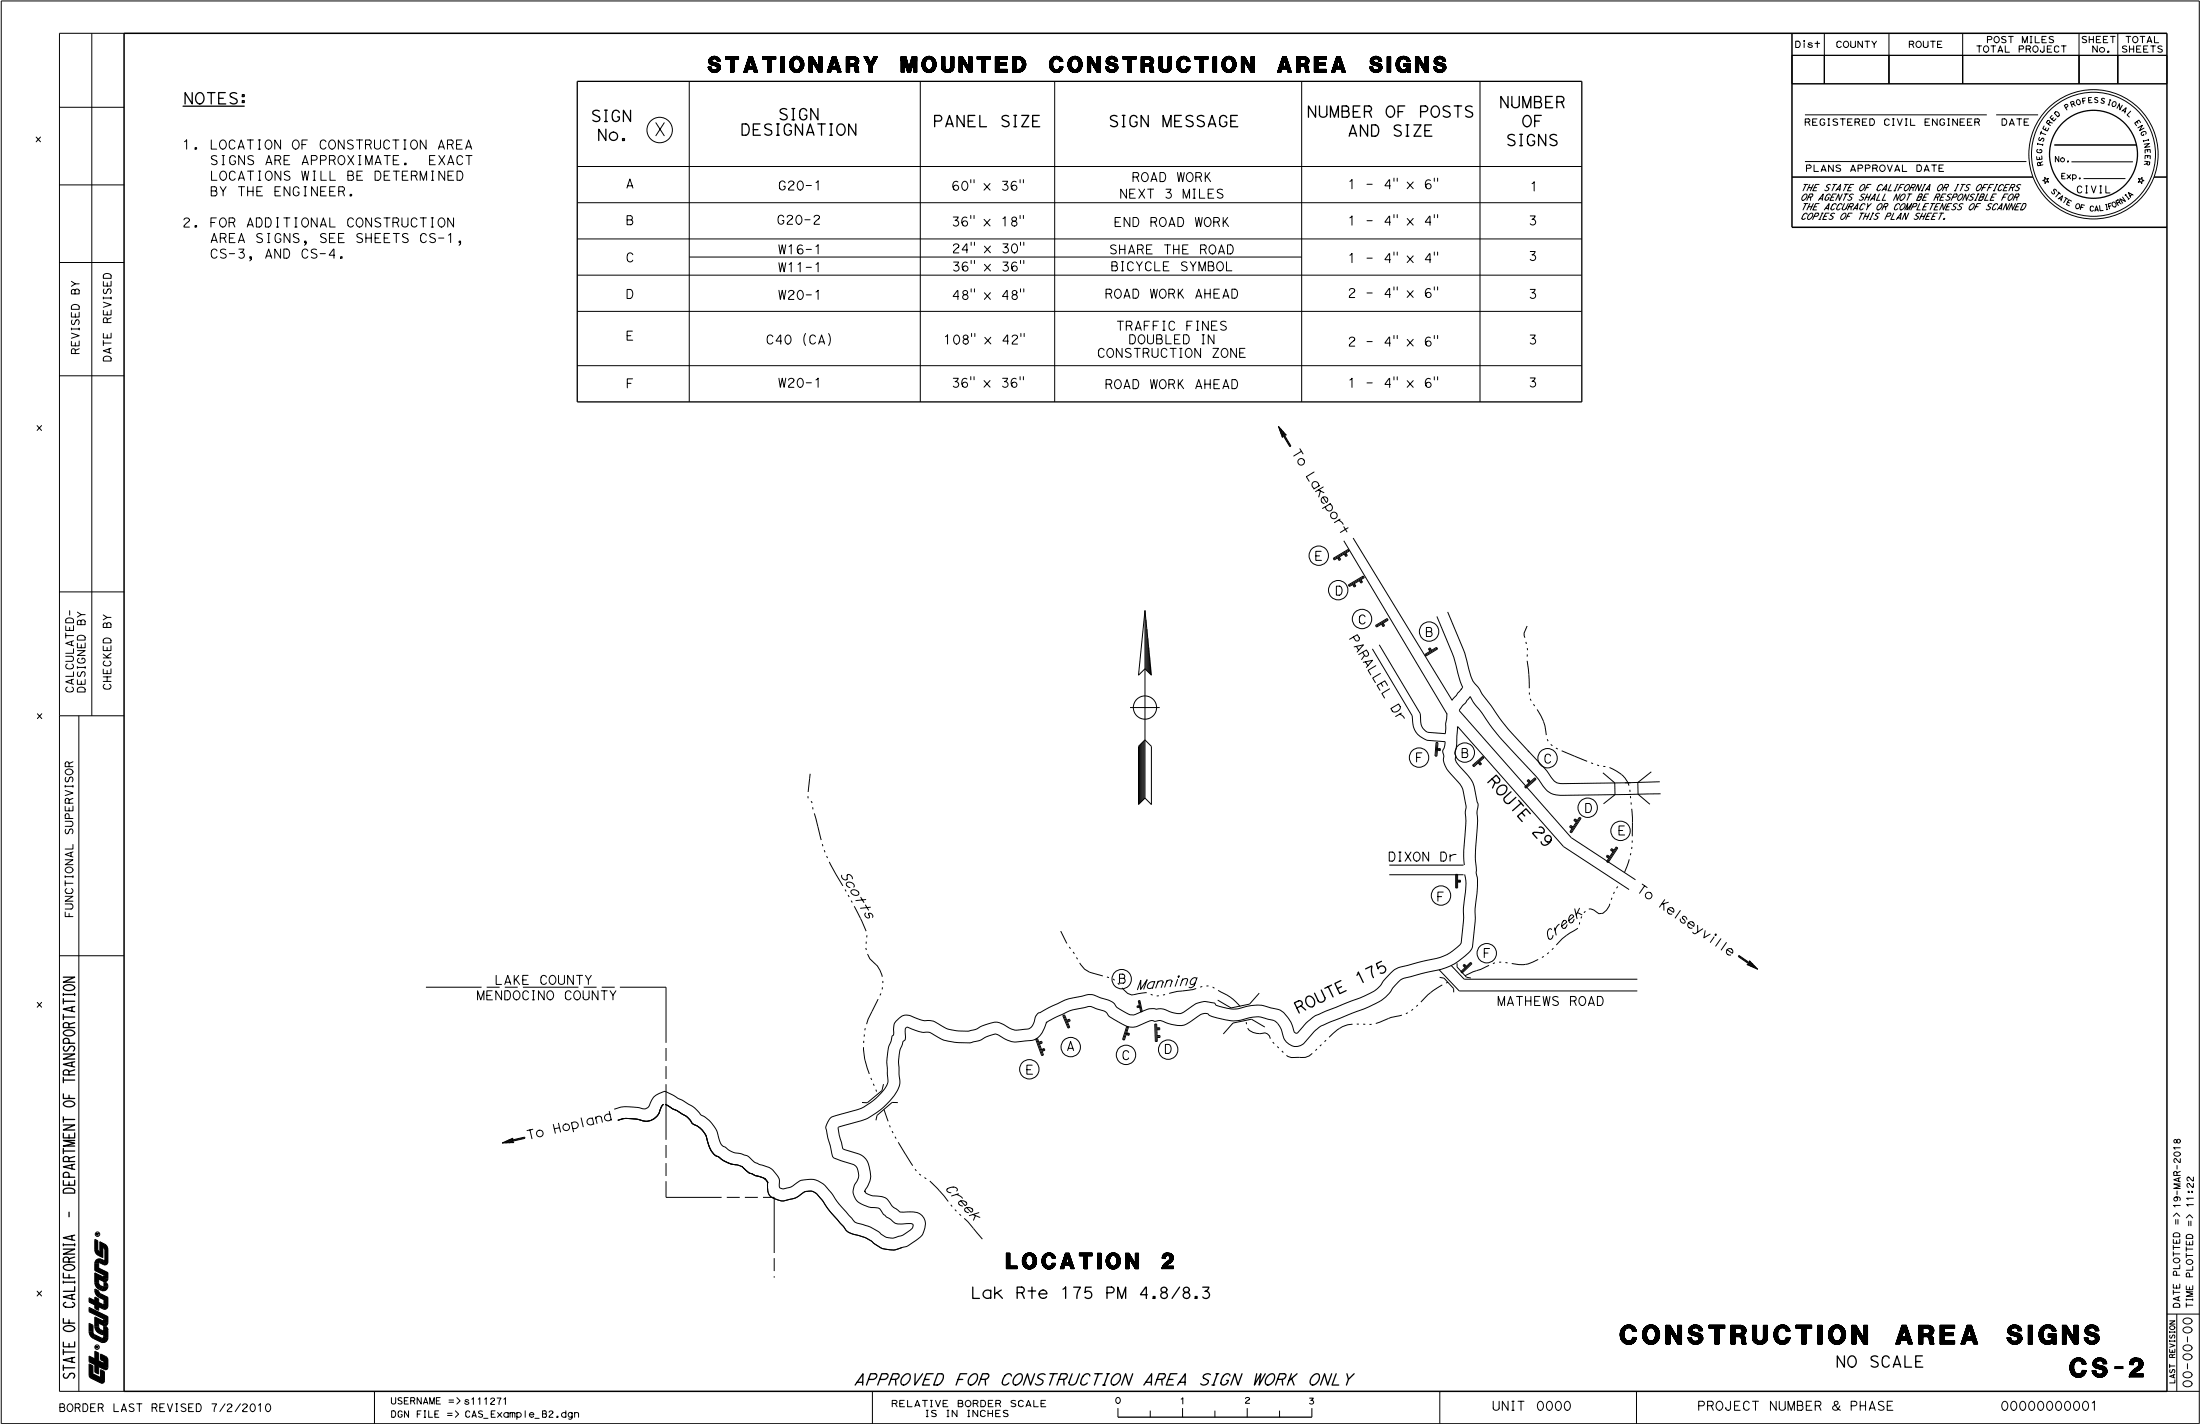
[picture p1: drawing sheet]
<svg xmlns="http://www.w3.org/2000/svg" width="432mm" height="279mm" viewBox="0 0 432 279" stroke-linecap="round" stroke-linejoin="round" font-family="sans-serif">
<g fill="none" stroke="#000" stroke-width=".2">
<path d="M.2 .2h431.5v279.1h-431.5zM18 6.5v133.9M24.4 6.5h-12.7v266.5h12.7M135.3 16v62.9M180.6 16v62.9M207 16v62.9M255.5 16v62.9M290.5 16v62.9M351.7 10.9h73.6v5.5h-73.6zM354.1 8.4v.9M358.1 6.5v9.9M370.8 6.5v9.9"/>
<path d="M385.2 6.5v9.9M408.1 6.5v9.9M415.7 6.5v9.9M11.7 21.1h12.7M11.7 36.3h12.7M113.3 32.7h197.2M113.3 39.8h197.2M190.5 35.2v.7M191.2 35.2v.7M200.2 35.2v.7M200.9 35.2v.7M273.6 35v.6"/>
<path d="M274.2 35v.6M281.5 35v.6M282.2 35v.6M354.3 31.7h43.4M354.3 22.5h35.7M391.8 22.5h8.2M401.3 34.8l.3 .4 .5-.2-.3 .4 .3 .4-.5-.2-.2 .4v-.5l-.5-.1 .5-.1zM403.2 28.4h16M406.6 31.8h12M408.9 35h8.3M419.7 35l.4 .2 .3-.4v.5l.4 .1-.4 .2v.4l-.3-.4-.4 .2 .3-.4zM11.7 51.5h12.7"/>
<path d="M113.3 46.9h197.2M113.3 54h197.2M135.3 50.4h120.2M190.5 42.3v.6M190.6 47.5v.6M190.6 51.1v.6M190.6 56.7v.6M191.2 42.3v.6M191.3 47.5v.6M191.3 51.1v.6M191.3 56.7v.6M200.2 42.3v.6"/>
<path d="M200.3 47.5v.6M200.3 51.1v.6M200.3 56.7v.6M200.9 42.3v.6M200.9 47.5v.6M200.9 51.1v.6M200.9 56.7v.6M273.6 42.1v.6M273.6 49.5v.6M273.6 56.3v.6M274.2 42.1v.6M274.2 49.5v.6"/>
<path d="M274.2 56.3v.6M281.5 42.1v.6M281.5 49.5v.6M281.5 56.3v.6M282.2 42.1v.6M282.2 49.5v.6M282.2 56.3v.6M11.7 73.7h12.7M113.3 61.1h197.2M113.3 71.8h197.2M158.1 65.4a2.21 2.21 0 0 0 0 2.4M162.6 65.4a2.21 2.21 0 0 1 0 2.4"/>
<path d="M190.5 73.9v.6M190.7 65.4v.6M191.2 73.9v.6M191.3 65.4v.6M200.2 73.9v.6M200.4 65.4v.6M200.9 73.9v.6M201 65.4v.6M273.6 65.8v.6M273.6 73.9v.6M274.2 65.8v.6M274.2 73.9v.6"/>
<path d="M281.5 65.8v.6M281.5 73.9v.6M282.2 65.8v.6M282.2 73.9v.6M250.9 83.7l1.6 1.7-.4-.1M250.9 83.7l2.4 3.9M250.9 83.7l.8 2.1 .2-.3M251.1 84.3l.8 1.2M251.4 84.2l.7 1.1M251.4 84.9l.4 .7M251.6 85.5l.1 .3M251.8 84.7l.4 .7"/>
<path d="M251.9 85.5l1.3 2.1M252.1 85.3l1.3 2.2M252.3 85.2l.1 .2M11.7 116.1h12.7M224.7 119.8v36.8M224.7 119.8l1.3 12.7-1.3-1.3-1.2 1.3zM261.7 109.5l2.9-1.7 .2 .3-2.9 1.8zM262.9 109.3l.2 .5-.3 .2-.3-.5M263 109.5l-.4 .2M263 109.6l-.3 .2M263.8 106.1l20.2 34M264.2 108.5l.3 .5-.4 .2-.3-.5"/>
<path d="M264.3 108.7l-.4 .2M264.4 108.8l-.4 .2M264.6 114.8l3-1.8 .2 .3-3 1.8zM264.7 108l-2.9 1.7M265.6 105.6l19.4 31.8 1.8-2.2M265.8 114.5l.3 .5-.3 .2-.3-.5M265.9 114.7l-.3 .2M266 114.8l-.3 .2M267.1 113.7l.3 .5-.3 .2-.3-.5M267.2 113.9l-.3 .2M267.3 114.1l-.3 .1M267.7 113.2l-3 1.7"/>
<path d="M221.8 138.8h5.8M224.9 121.6v9.8M225.1 123.4v8.2M225.3 125.2v6.6M225.4 127v4.9M225.6 128.9v3.2M225.8 130.7v1.6M269.4 127.3l7.8 13.2a4.4 4.4 0 0 0 2.9 4.8l3.5 .2-.1 1a1.82 1.82 0 0 0-.1 2 4.3 4.3 0 0 0 1.6 3.6l.6 .6a5.1 5.1 0 0 1 1.9 4v.3a4.2 4.2 0 0 1 .1 2.5 45.7 45.7 0 0 1-.3 7.6l.1 2.6M270 122.7l2.3-1.3 .2 .3-2.3 1.3zM270.7 126.5l8.1 13.5v1a2.65 2.65 0 0 0 1.4 2.7l3.5 .3v-2l.3-2M271.1 122.5l.1 .1M271.5 122.3l.1 .1"/>
<path d="M271.6 122.4l.2 .4-.4 .2-.2-.4M271.6 122.4l-.4 .2M271.7 122.6l-.4 .2M272.4 121.5l-2.3 1.4M279.7 128.4l2.3-1.4 .2 .3-2.3 1.4zM280.8 127.3l-.3 .2M280.9 127.4l-.2-.3-.3 .2 .3 .5M280.9 127.4l-.3 .2M280.9 127.4l.1 .2M282 120.9a66.1 66.1 0 0 1 4.6 12.9l.5 1M282.1 127.2l-2.3 1.4M284.1 120.1a65.1 65.1 0 0 1 4.6 12.6 7.8 7.8 0 0 0 1.7 2.5l.5 1 1.2 1.6a55.2 55.2 0 0 0 7.9 9.5"/>
<path d="M286.4 139.5l22 24.9 12.6 8.2M287.1 134.8l-.4 .5M288.6 136.7l-.9 1.1-.7 .7-.6 1M288.6 136.7a11.2 11.2 0 0 0 2.3 3.2 59.5 59.5 0 0 0 8.5 10.2 26.5 26.5 0 0 1 4 4.8 3.8 3.8 0 0 0 3.2 1.2l13.5-.2M299.5 125.9l.1 .5M299.7 122.8l-.6 1.4 .2 .9M299.7 129.7l.4 2.6 .1 2.7M299.8 127.2v.4M299.8 128.4l-.1 .4M300.2 135.9v.4M300.4 137.1l.1 .4M301 138.2l.2 .3"/>
<path d="M301.7 139.2l1.2 2.2 .3 1 .3 1.8M11.7 140.4h12.7M15.5 140.4v132.6M158.6 156.2v.4M159 151.8l-.4 3.6M159.2 157.2l.2 .4M159.5 158.4l.1 .4M159.8 159.6l.7 2.6M223.5 146.4l1.2-1.2 1.3 1.2v11.5l-1.3-1.3-1.2 1.3zM223.6 146.3v11.4M223.8 146.1v11.4M224 145.9v11.4"/>
<path d="M224.2 145.7v11.4M224.4 145.5v11.5M224.5 145.4v11.4M281.9 145.7h.3l-.2 2.7-.3-.1zM282 145.7l-.2 2.7M282.1 147.2h.2M282.1 146.9h.6v.4l-.4-.1M282.3 146.9v.3M282.5 146.9v.4M286 142.5l-.2 4.2a2.48 2.48 0 0 0-.1 1.9 2.18 2.18 0 0 0 1 2l1 1.1a6.5 6.5 0 0 1 2 4.5l.4 1.5a10.8 10.8 0 0 0-.1 3.7l-.1 1.7a33.8 33.8 0 0 0 .1 10l-.1 2.2-.4 3a44.9 44.9 0 0 1-.6 7.7 11.8 11.8 0 0 1-8.5 4.7l-3.8 1a3.6 3.6 0 0 0-2.9 1.8l-.4 .4a8.7 8.7 0 0 1-4.8 3.7l-5.9 2.4a9.9 9.9 0 0 0-5.1 2.9l-.7 .9a2.62 2.62 0 0 1-3.9 1 4.5 4.5 0 0 1-1.4-2.8 2.75 2.75 0 0 0-2.7-2 6.6 6.6 0 0 0-5.2 .2 12.4 12.4 0 0 1-6.8-1.3l-1 .1-1.3 .9a4.3 4.3 0 0 1-4.9 1 4.6 4.6 0 0 0-2.4-.6l-.6 .1a1.69 1.69 0 0 0-1.7 .2 4.5 4.5 0 0 1-4 .6l-1.5-.8a5.4 5.4 0 0 1-2.4-1.8l-2-.8a2.36 2.36 0 0 0-2.5 0l-.7 .1a18.7 18.7 0 0 0-5.2 2l-1.1 .6M286.1 142.6l20.8 23.5 12.8 8.4M289 150.2l2-1.8 .3 .3-2 1.7z"/>
<path d="M290.1 149.7l.1 .1M290.4 149.4l.1 .2M290.5 149.6l.3 .3-.3 .2-.3-.3M290.5 149.6l-.3 .2M290.7 149.7l-.3 .3M291.1 148.5l-2 1.8M299.2 154.4l2-1.8 .3 .3-2 1.8M300.1 147.5l3.4 3.7a5.6 5.6 0 0 0 2.3 2.5l1 .1 13.2-.2M301.4 152.8l-2 1.7M303.7 145l.2 .4M304.4 146.1l.3 .2M305.4 146.8l.4 .2"/>
<path d="M306.5 147.3l5 2.1M312.3 149.7l.4 .1M313.5 150.1l.4 .1M314.6 151.6l2.3 2M314.7 150.4h.4M315.9 150.6a6.1 6.1 0 0 1 3.8 3.5M316.9 153.6l.1 2.3-2.3 1.8M319.9 155v.4M320 156.2v.4M320.1 157.4l.1 .5M320.3 158.7l.1 1.7v3.7M324.1 151.4l-2.6 2.1v2.3l2.3 2"/>
<path d="M325.8 153.4l-6.8 .2M325.9 155.8l-6.5 .1M160.5 162.2l.7 2.6M161.4 165.6l.1 .4M161.8 166.8l.1 .4M162.2 168l.2 .4M162.8 169.1l2.6 4.7M272.7 169.7h14.5M272.7 171.6h14.5M285.7 171.6h.4v2.6h-.4zM285.9 171.6v2.6M286.1 172.7h.6v.4h-.6"/>
<path d="M286.3 172.7v.4M286.5 172.7v.4M287.5 171.6a14.3 14.3 0 0 1-.2 6l-.1 3.1-.3 3.4a2.68 2.68 0 0 1-1.6 2.4 11.1 11.1 0 0 1-5.7 2l-3.3 .9a5.6 5.6 0 0 0-4.3 2.6l-.5 .5a6.6 6.6 0 0 1-3.9 3l-7.4 2.9a11.3 11.3 0 0 0-5.5 4.2 .62 .62 0 0 1-.7-.1 .62 .62 0 0 1-.2-.6 5.9 5.9 0 0 0-2.9-3.8l-1.5-.4a8.3 8.3 0 0 0-6.2 .2 8.6 8.6 0 0 1-4.6-.8 1.55 1.55 0 0 0-1.4-.5 4.8 4.8 0 0 0-4 1.4 2.67 2.67 0 0 1-3.3 .6 4.5 4.5 0 0 0-3.1-.6 6.8 6.8 0 0 0-4 1 3.1 3.1 0 0 1-2.6-.7l-1.1-.8a3.5 3.5 0 0 0-2.8-1.6 5.5 5.5 0 0 0-3-.7l-.6 .2a21.9 21.9 0 0 0-8.3 3.1 1.82 1.82 0 0 0-1.4 1.9 1.79 1.79 0 0 1-2.1 1.6 3.9 3.9 0 0 1-3.8-.9 3.3 3.3 0 0 0-3.4-.1l-.7 .2a8.3 8.3 0 0 1-7.8 .3l-.5-.3a4.1 4.1 0 0 0-3.4-.9l-1.6-.6a2.61 2.61 0 0 0-3.9 .8 4 4 0 0 0-.4 2.5l-.3 .3-.2 .9a12.7 12.7 0 0 0-.7 6.3 3.9 3.9 0 0 1-.3 2.7 12.3 12.3 0 0 1-8.4 5.3l-.7 .2a2.63 2.63 0 0 0-2.2 1.2 2.04 2.04 0 0 0-.3 2.2l1 4.3a1.39 1.39 0 0 0 1.3 1.2l1.6 .5a2.55 2.55 0 0 1 2.1 1.3 2.79 2.79 0 0 1-.6 3.1 2.98 2.98 0 0 0 2.3 4.1l1.3 .3a1.6 1.6 0 0 1 2 1.2l.7 .7 1 .6a2.91 2.91 0 0 0 3 .7h.3a.58 .58 0 0 1 .6 0 .58 .58 0 0 1 .3 .6l-.2 .3a5.6 5.6 0 0 1-5 1.8l-.7-.4a11 11 0 0 0-5.4-2.5l-1.8-2.1a20.6 20.6 0 0 1-3.1-3.9 5 5 0 0 0-4.1-2.5h-.5a3.5 3.5 0 0 0-2.7 1.2l-1 .4a1.67 1.67 0 0 1-1.7 0l-.1-.3a3.5 3.5 0 0 0-1.5-3.4l-.9-.4a6 6 0 0 1-3.1-1.5 4.9 4.9 0 0 0-2.6-1.1 4.3 4.3 0 0 1-2.5-1.3 2.83 2.83 0 0 1-1.4-2.4 6.5 6.5 0 0 0-3.4-3.9l-.2-.3a14.3 14.3 0 0 0-4.4-3l-2-1.1a2.12 2.12 0 0 0-1.9 .5 4.3 4.3 0 0 0-1.6 2.3l-.5 .4-.5 .1a10.7 10.7 0 0 0-5.3-.1l-.5 .1M308.4 162l-.2 .4M308.6 162.2l-.2 .3M308.8 162.3l-.5-.4-.2 .4 .4 .3M309.3 160.8l-.2 .3M309.4 160.9l-.2 .3M309.6 161l-.5-.3-.2 .3 .5 .3M310 160.3l.3 .3-1.9 2.8-.3-.2zM310.2 160.5l-1.9 2.8M315.6 167.9l-.2 .3"/>
<path d="M315.8 168l-.2 .3M316 168.1l-.5-.3-.2 .3 .5 .3M316 177.3a2.52 2.52 0 0 1-1.7 1.9l-.5 .1a2.61 2.61 0 0 0-2-.9M316.4 176.1l-.2 .4M316.5 166.6l-.2 .3M316.6 166.7l-.2 .3M316.8 166.8l-.5-.3-.2 .3 .5 .3M316.9 175l-.2 .4M317.2 166.2l.3 .2-1.9 2.8-.3-.2zM317.4 166.3l-1.9 2.8M317.5 173.9l-.2 .4M319.8 168.6l-.9 2.6"/>
<path d="M320.1 167.4l-.1 .4M320.3 166.2l-.1 .4M320.4 164.9v.4M11.7 187.5h12.6M83.6 193.7h10.9M95.5 193.7h2.6M102.6 193.7h10.9M114.6 193.7h2.5M118.1 193.7h2.5M121.7 193.7h9v10.9M168.9 180.2l1.1 2.5M169.9 186l.1 .4"/>
<path d="M170 184.8v.4M170.1 183.5v.4M170.3 187.2l.4 .9 .8 .7a4.3 4.3 0 0 1 1.7 2.8M172.3 196l-1.9 4-.3 .9M172.9 194.9l-.2 .4M173.2 193.7l-.1 .4M173.3 192.5v.4M208.2 182.7l1.2 2.4M208.6 199.3l.3-.2 1.1 2.5-.4 .1zM208.8 199.2l1 2.5M209.9 185.8l.2 .3M210.6 186.8l.3 .3"/>
<path d="M211.3 187.9l.2 .3M211.9 188.9a4 4 0 0 0 3.2 2.2l1.4 .4M217.3 191.7l.4 .1M218.5 192.1l.3 .2M220.2 193.8l.1 .1a2.34 2.34 0 0 0 2.4 1.2l2.4-.3M223.3 197.4l.1 .3M223.4 196.4l.3-.1 .5 2.2h-.3zM223.5 197.3l-.4 .1 .1 .3 .3-.1M223.5 197.3v.3M223.6 196.3l.4 2.2M223.6 197.3h-.1M223.7 197.6h-.2"/>
<path d="M225.9 195.1l.3 .1M227.4 195.4h-.4M228.7 195.1l-.4 .1M232.1 194.4l-1 .1-1.6 .4M236.8 193.5h.4M238 193.7l.4 .2M239.1 194.3a10.8 10.8 0 0 1 4.3 3.2M247.2 194.9l-1.9 2.1-3.7 .8-2.6-1.6M275.2 199.2l-.4 .1a18 18 0 0 0-4.8 1.5M276.3 198.7l-.4 .2M277.3 198l-.3 .3M278.3 197.2l-.3 .3"/>
<path d="M282.5 190.3l3.9 4.1h35M282.6 191.8l.8 .1 1.9 2.1v.7M283.1 193.3l-2.8 1.9-1.4 1.4M284.2 192.7l-.4 .2M284.8 189.4l2.6 2.7h34M286 189v.8l1.8 1.9 .9 .2M286.7 190.6l1.9-1.8 .3 .3-1.9 1.8zM287.4 189.7l.1 .2M287.6 189.3l-.3 .3M287.7 189.5l-.3 .2M287.7 189.5l.1 .1M287.7 189.5l-.3-.3-.3 .2 .3 .3"/>
<path d="M288.8 189l-2 1.8M292.3 189.4l-4.8 2M293.4 188.9l-.4 .2M294.2 188.8h.4M295.5 188.9h.4M301.9 188.3l-.2 .1a6.1 6.1 0 0 1-5 .7M303 187.7l-.4 .2M304 186.9l-.3 .3M304.9 186l-.3 .3M341.2 187.6l3.8 2.6M342.9 189.2l.2 .2M343.1 189.2l.7 .4"/>
<path d="M343.2 189.1l-.3 .1 2.1 1M343.4 188.6l.2 .1M343.4 188.8l.7 .4M343.4 188.9v-.4l1.6 1.7M344.5 189.7l-3.2-2.2-.1 .2 3.2 2.2M130.3 216.7a2.37 2.37 0 0 0-1 1.7 3 3 0 0 1-4.1 1.2l-1.2-.1a4.7 4.7 0 0 0-2.7 .3 8.9 8.9 0 0 1 5.4 .2 3.1 3.1 0 0 0 3-2.6l.5-.7M130.6 216.7l1.4 .9a9.8 9.8 0 0 1 3.6 2.4l.3 .4a4.8 4.8 0 0 1 3.1 4 3.7 3.7 0 0 0 2.3 2.8 6.7 6.7 0 0 0 3.7 1.5l.6 .2a7.2 7.2 0 0 0 4 2.1l.6 .3-.1-.1 .6 .8v-.1a5.2 5.2 0 0 0 .3 2.5 3.7 3.7 0 0 0 4.3 .9 6.7 6.7 0 0 0 2.8-1.5 2.56 2.56 0 0 1 3 1.4l.3 .3a20.8 20.8 0 0 0 3.1 4l.8 .8a3.7 3.7 0 0 0 2.4 1.9 8.4 8.4 0 0 1 4.4 2.1 5.3 5.3 0 0 0 5.2 .4l.9-.2 .9-.7a4.1 4.1 0 0 0 2.4-2.9 2.52 2.52 0 0 0-3-3.1h-1.9M130.7 205.6v2.6M130.7 209.2v2.5M130.7 212.7v10.9M169.5 205.5a13.4 13.4 0 0 0 1.1 5.2M169.5 204.2v.4"/>
<path d="M169.7 203l-.1 .4M169.8 201.7v.4M170.9 211.5l.2 .4M171.4 212.6l.2 .4M171.9 213.8l.2 .4M173.4 212.7l-.3 1.3-2.9 2.4-1-.1M173.5 217.7l.8 2.3M176.2 216.3h-1.1l-3 2.5-.2 1M203.3 203.9l.3-.1 1.2 3.2-.4 .1zM203.5 203.8l1.1 3.3M203.9 204.5l.5-.2 .2 .4-.6 .2M204.1 204.4l.1 .4"/>
<path d="M204.3 204.4l.1 .3M204.4 205.9l.6-.2 .1 .4-.6 .2M204.6 205.9l.1 .3M204.8 205.8l.1 .3M205.3 200.8a4.2 4.2 0 0 1-2.8 3.3l-1.3 .1a5.4 5.4 0 0 1-5.1-1.1 1.41 1.41 0 0 0-1.7 0l-.5 .2a6.6 6.6 0 0 1-2.9 1.1l-.2 .1a12.4 12.4 0 0 1-6.3-.8l-1-.5a2.75 2.75 0 0 0-2.5-.7l-2.6-.9a.44 .44 0 0 0-.7 .3v1.3a1.53 1.53 0 0 1-.5 1.4 11.3 11.3 0 0 0-.7 5.8 5.5 5.5 0 0 1-.3 3.5 14.4 14.4 0 0 1-10.1 6.8l-1.5 .4M209.6 200.1l-.2 .1M209.6 200.1l.3-.1 .2 .3-.4 .2M209.6 200.1l.1 .4M209.7 200.5h-.2M209.7 200l.2 .4M221 203h.2M221.1 201.4l.4 .1-.8 2.6-.4-.1z"/>
<path d="M221.1 202.6l.2 .1M221.3 201.5l-.8 2.5M221.3 202.7l.4 .1-.1 .4-.4-.2M221.3 202.7l-.1 .3M221.5 202.7l-.1 .4M226.6 200.9h.4l.1 3.4-.3 .1zM226.8 200.9l.2 3.4M227 201.7h.6v.3l-.5 .1M227.1 203.2h.6v.4h-.6M227.2 201.7l.1 .3M227.3 203.2v.4M227.4 201.7v.3"/>
<path d="M227.5 203.2v.4M244.6 200.6l.1 .4M244.9 201.7a3.2 3.2 0 0 0 3.4 1l.8 .5 .2 .6M248.3 201.5l-2.7-1.5-3.6 .7-1.9 2.2M249.8 204.5l.3 .3M250.7 205.3l.3 .3M251.6 206.2l.3 .3M257.6 206.7a2.87 2.87 0 0 1-2.8 .8 2.67 2.67 0 0 1-2.3-.4M258.5 205.8l-.3 .3M259.4 205l-.3 .2M260.3 204.1l-.3 .3M265.5 201a7 7 0 0 0-4.6 2.5"/>
<path d="M266.3 200.9h.4M267.5 201h.5M269.2 201h-.4M100.5 223.7l.2-.4-2.1 1M100.5 223.7l-1.3 .3M100.6 223.9l-1.4 .3M100.6 223.9l.3 .3-2.3 .1M100.6 223.5l-.8 .2M100.6 223.4h-.2M100.7 224l-.8 .2M100.8 224.1l-.2 .1M103 223.1l-2.5 .6"/>
<path d="M103 223.2l-4.4 1.1M103 223.4l-2.4 .5M130.7 224.7v2.5M130.7 228.2v2.5M130.7 231.8v3.1h10.9M142.6 234.9h2.6M144.6 228.5a6.6 6.6 0 0 1-3.7-1.6 3.8 3.8 0 0 1-2-2.8 4.6 4.6 0 0 0-3-3.7l-.3-.4a10.8 10.8 0 0 0-3.8-2.6l-1.2-.7 1.4 .9a9.7 9.7 0 0 1 3.6 2.4l.3 .4a4.8 4.8 0 0 1 3.1 4 3.7 3.7 0 0 0 2.3 2.8 5.9 5.9 0 0 0 3.4 1.4l1.1 .5M145.8 229.1a6.8 6.8 0 0 0 3.6 1.9l.4 .1M145.8 229.1a6.9 6.9 0 0 0 3.6 1.9 1.32 1.32 0 0 1 1.2 1.5M146.2 234.9h2.5M149.8 234.9h2.2v10.9M149.8 231.1a1.4 1.4 0 0 1 .8 1.7v-.3v.1a2.39 2.39 0 0 0 2.1 2.9 4.9 4.9 0 0 0 2.9-.3l1.1-.5a2.58 2.58 0 0 1 3.6-.4l1.1 1.2a20.8 20.8 0 0 0 3.1 4l.8 .9a3.7 3.7 0 0 0 2.4 1.8 8.3 8.3 0 0 1 4.4 2.1 5.2 5.2 0 0 0 5 .5"/>
<path d="M164.5 221.2l.2 1.5 .6 2a.77 .77 0 0 0 .8 1l.8 .2a5.5 5.5 0 0 1 3.1 1.7 5.1 5.1 0 0 1 0 5.5l-.3 .6a2.17 2.17 0 0 0 2 1 2.99 2.99 0 0 1 3.3 1.8l1.6 1.3M174.6 220.8l.1 .4M175.1 221.9l.2 .4M175.7 223l.2 .4M176.3 224.1l1.4 2.3M177.7 226.4l1.4 2.3M179.6 229.4l.3 .3M180.4 230.3l.4 .3M181.4 231.1l.4 .2M182.5 231.7l1.4 1.4 2.2 2.6M189.3 239l1.8 2M426.6 238.6l.6-.6 .6 .6"/>
<path d="M429.1 239l.6-.7 .7 .7M18.6 249.3l1.8 .9M18.6 249.7l1.5 .8 .3-.1v-.2M18.6 249.7v1.9a1.69 1.69 0 0 0 2.2 1.5l.3-.4 .1-.4-.2-.5-1.6-.8M18.6 255.2l-1.1-.6v.9l1.1 .5M18.6 255.2v-.7l.8 .4v.7M18.6 256v.7l.8 .4v-.7M18.6 255.2l.8 1.2M18.6 249.7l.8 1.3M19.4 255.6l-.8 .4M19.4 248.8l-.8 .5M19.4 248.8l1.8 .9"/>
<path d="M19.4 251v.9l.8 .6 .2-.1v-.9M19.6 245.6l.6 1.2M19.6 243.6l.6 1.2M19.6 243.6a1.77 1.77 0 0 1 1.6 1.6l-.1 2.6-.2 .3-.4 .1-1.1-.4v1M19.6 245.6l-.3-.1-.1-.4v-1.7l-.6-.2v2a1.19 1.19 0 0 0 .7 1.1l.9 .5M19.6 243.6v2M20.2 244.8l.3 .2 .1 .3v1.9l-.2 .1a1.14 1.14 0 0 0-1.6 0l-.2 .6v1.4M20.2 244.8v2M20.4 258.8l-.1 .2-.2 .1-1.5-.7v1.9a1.77 1.77 0 0 0 1.8 1.6l-.1 .5-.2 .2-1.7-.8-.2-.4v-1.4l-.7-.4v1.7a1.5 1.5 0 0 0 .8 1.3l1.5 .7a.94 .94 0 0 0 1.4-.8l-.1-1.8-.3-.4M20.4 255l-.1 .9-.9-.3M20.5 250.1v.2M20.5 252.1h.1"/>
<path d="M20.9 252.3v.1M21 252.3v.1M21.2 258.3l-.8 .5M21.2 249.7l-.8 .5M21.2 254.5l-.8 .5M21.2 258.3l-.1 1.4-.4 .4h-.4M21.2 254.5v1.8l-.2 .4-.5 .2-1.1-.5M21.2 254.5l-1.5-.7-.3-.5-.8-.4a1.6 1.6 0 0 0 .9 1.7l.9 .4M21.2 249.7l-.1 1.4-.4 .4-.4-.1M21.2 258.3l-3.7-1.8v.9l2.9 1.4M152 246.9v2.5M152 250.4v.3"/>
<path d="M191.1 241l1.7 2.1M425.3 257.8h6.4M427.2 257.8v15.2M17.5 266.1l1.1 .5v-1.5l.8 .4v1.5l1 .5v-.4l-.7-.3v-1.1l1 .5 .3 .1 .2 .5-.1 1.8-.4 .2-1.3-.7v1.5l-.8-.4v-1.4l-1.1-.6zM18.2 269.5v-1.5l-.7-.4v2.2l.2 .5 2.1 1.1 .5-.1 .2-.4v-1.8l-.8-.4v1.5M20.4 260.1v.8l-.3 .2a.83 .83 0 0 1-.7-.8v-.7l1.3 .7M20.8 260.3l.4 .6M20.9 268.3l-.3 .2M73.5 273.1v6.2M171.2 273v6.3M219.4 276.3v1.8M225.8 276.8v1.3"/>
<path d="M232.1 276.3v1.8M238.5 276.8v1.3M244.8 276.3v1.8M251.1 276.8v1.3M257.5 276.3v1.8M282.6 273v6.3M321.2 273v6.3M425.3 273h6.4"/>
<circle cx="354.1" cy="8" r=".09"/>
<circle cx="129.5" cy="25.5" r="2.5"/>
<circle cx="410.9" cy="30.3" r="12.7"/>
<circle cx="410.9" cy="30.3" r="12.2"/>
<circle cx="258.8" cy="109" r="1.9"/>
<circle cx="262.7" cy="115.8" r="1.9"/>
<circle cx="224.7" cy="138.8" r="2.28"/>
<circle cx="267.3" cy="121.5" r="1.9"/>
<circle cx="280.5" cy="123.9" r="1.9"/>
<circle cx="278.5" cy="148.6" r="1.9"/>
<circle cx="287.5" cy="147.7" r="1.9"/>
<circle cx="303.7" cy="148.8" r="1.9"/>
<circle cx="311.6" cy="158.5" r="1.9"/>
<circle cx="282.8" cy="175.7" r="1.9"/>
<circle cx="318.1" cy="163" r="1.9"/>
<circle cx="220.2" cy="192.1" r="1.9"/>
<circle cx="291.8" cy="187" r="1.9"/>
<circle cx="202" cy="209.8" r="1.9"/>
<circle cx="210.2" cy="205.4" r="1.9"/>
<circle cx="221" cy="207" r="1.9"/>
<circle cx="229.3" cy="205.9" r="1.9"/>
<circle cx="19.1" cy="242.2" r=".44"/>
<circle cx="19" cy="264.3" r=".44"/>
</g>
<g fill="none" stroke="#000" stroke-width=".25">
<path d="M113.3 16h197.2v62.9h-197.2zM35.9 20.8h12M299.9 147.3l.2 .2M12.4 194.9v.4M12.4 195.9v1.1M12.4 199v1.1M12.4 199.5h2.3M12.4 196.5h2.3M12.4 195.1h2.3M12.4 191.7h2.3l-2.3 1h2.3M12.5 193.5l.3-.1a1.4 1.4 0 0 1 1.9 .4 1.37 1.37 0 0 1-2.3 0zM14.1 197.6v.8"/>
<path d="M14.7 194.9v.4M14.7 197.5l-2.3 .5 2.3 .5M12.4 214.6v.9h2.3M12.4 211.4v1M12.4 219.1v1.1M12.4 219.7h2.3M12.4 211.9h2.3M12.4 206.8h2.3l-2.3 1h2.3M12.5 216.3l.3-.1a1.4 1.4 0 0 1 1.9 .4 1.37 1.37 0 0 1-2.3 0zM12.5 202.4l.3-.1a1.4 1.4 0 0 1 1.9 .4 1.37 1.37 0 0 1-2.3 0zM12.6 205.3a.53 .53 0 0 0 .1 .9 .53 .53 0 0 0 .8-.4 .57 .57 0 0 1 .8-.5 .57 .57 0 0 1 .1 .9M13.5 210.3a.61 .61 0 0 0-.5-.4 .61 .61 0 0 0-.6 .4v.6h2.3"/>
<path d="M13.5 201a.61 .61 0 0 0-.5-.4 .61 .61 0 0 0-.6 .4v.6h2.3M13.6 214.9v.6M13.6 204.7v-.6a.62 .62 0 0 0-.6-.4 .62 .62 0 0 0-.6 .4v.6h2.3M14.1 208.4v.8M14.7 209.9l-1.2 .4v.6M14.7 208.3l-2.3 .5 2.3 .6M14.7 200.6l-1.2 .4v.6M205.5 200.5l-.2 .3M12.4 225.3v1.1M12.4 225.8h2.3M12.4 220.7h2.3l-2.3 1h2.3M12.5 233.4a1.66 1.66 0 0 1 2.2 .2v.5h-2.3z"/>
<path d="M13.5 227.3a.61 .61 0 0 0-.5-.4 .61 .61 0 0 0-.6 .4v.6h2.3M13.6 231v-.6a.62 .62 0 0 0-.6-.4 .62 .62 0 0 0-.6 .3v.7h2.3M13.6 222.6v.7M13.6 231.9v.6M13.6 237.8v.9M14.1 228.6v.7M14.7 231.6v.9h-2.3v-.9M14.7 228.4l-2.3 .5 2.3 .6M14.7 226.9l-1.2 .4v.6M14.7 223.8h-2.3l2.3 .5-2.3 .6h2.3M14.7 222.3v1h-2.3v-.9M12.4 258.7v.9h2.3"/>
<path d="M12.4 249.8v.9h2.3M12.4 244v.4M12.4 251.4v.4M12.4 251.6h2.3M12.4 244.2h2.3M12.4 245.1h2.3l-2.3 1h2.3M12.5 248.4l.3-.1a1.4 1.4 0 0 1 1.9 .4 1.37 1.37 0 0 1-2.3 0zM12.9 255.5a.5 .5 0 0 0-.4 .7 .5 .5 0 0 0 .7 .3 1.13 1.13 0 0 0 1.5-.5l-.2-.3-.3-.2M13.5 247a.61 .61 0 0 0-.5-.4 .61 .61 0 0 0-.6 .4v.6h2.3M13.6 250.1v.6M13.6 259v.6M14.1 242.5v.8"/>
<path d="M14.1 254.1v.8M14.7 252.4v1h-2.3M14.7 244v.4M14.7 251.4v.4M14.7 253.9l-2.3 .6 2.3 .5M14.7 246.6l-1.2 .4v.6M14.7 242.3l-2.3 .6 2.3 .5M12.4 264.8v1M12.4 267.9v1M12.4 268.4h2.3M12.4 265.3h2.3M12.5 260.4l.3-.2a1.4 1.4 0 0 1 1.9 .5 1.37 1.37 0 0 1-2.3 0z"/>
<path d="M12.6 269.5a.53 .53 0 0 0 .1 .9 .53 .53 0 0 0 .8-.5 .57 .57 0 0 1 .8-.5 .57 .57 0 0 1 .1 1M13.6 263.6v.7M14.1 266.4v.8M14.7 266.3l-2.3 .5 2.3 .5M14.7 263.3v1h-2.3v-1M17.6 266.3v.8M17.6 267.8v2M18.1 268.1v1.6M18.7 265.3v3.9M19.2 265.6v3.8M19.9 265.9v.8M19.9 268.9v1.6"/>
<path d="M20.9 266.8v1.5M219.4 278.1h38.1"/>
<circle cx="410.9" cy="30.3" r="8.6"/>
</g>
<g fill="#000">
<path d="M266.3 114.2l.1 .1z" fill-rule="evenodd"/>
<path d="M316.2 167.6l.1 .1z" fill-rule="evenodd"/>
<path d="M204.2 205.3l.1 .1z" fill-rule="evenodd"/>
<circle cx="263.3" cy="109" r=".07"/>
<circle cx="271.3" cy="122.4" r=".07"/>
<circle cx="280.8" cy="127.7" r=".07"/>
<circle cx="282.1" cy="147" r=".07"/>
<circle cx="290.3" cy="149.6" r=".07"/>
<circle cx="286.1" cy="172.9" r=".07"/>
<circle cx="309.1" cy="161.8" r=".07"/>
<circle cx="223.7" cy="197.5" r=".07"/>
<circle cx="287.7" cy="189.7" r=".07"/>
<circle cx="209.5" cy="200.4" r=".07"/>
<circle cx="221.1" cy="202.8" r=".07"/>
<circle cx="227.1" cy="202.6" r=".07"/>
</g>
<g fill="none" stroke="#000" stroke-width=".3">
<path d="M24.4 6.5h400.9v266.5h-400.9zM351.7 6.5v38.1h73.6M351.7 34.7h47.3M422.8 34.7h2.5M17.6 257.1l3.1 1.5v.9l-.2 .2-1.4-.7M17.6 255l3.3 1.6M17.6 259.8l.5 .3v1.3l.2 .4 1.6 .9a.41 .41 0 0 0 .6-.4v-2l.5 .4v1.8a.81 .81 0 0 1-1.1 .7l-1.5-.7a1.39 1.39 0 0 1-.8-1.2zM17.6 255.2l3.1 1.5M17.6 256.9l3.3 1.6v1l-.2 .3h-.2l-1.4-.7M17.8 259.9v1.4a1.2 1.2 0 0 0 .7 1l1.5 .8 .6-.1 .3-.5v-1.6l-.2-.3-.2-.1M18.7 253.1l.6 .3 .4 .6 1.3 .6v1.7l-.2 .4h-.5l-1.1-.5v.7l-.5-.2v-.7l-1.1-.6v-.6l1.1 .6v-.7l.5 .2v.7l1 .5 .3-.3v-.9a2.03 2.03 0 0 1-1.8-1.7zM18.8 243.4l.1 2.1a1.49 1.49 0 0 0 1.2 .9"/>
<path d="M18.9 258.7v1.6a1.38 1.38 0 0 0 1.6 1.2M18.9 253.2a1.21 1.21 0 0 0 .7 1.1l1.1 .5v1.7M18.9 254.8v1.9M18.9 251.6a1.42 1.42 0 0 0 1.7 1.3l.3-.5M19 243.5v2a1.36 1.36 0 0 0 1.1 .8M19.1 245.2l.2 .5 .8 .5M19.1 258.8v1.5a1.16 1.16 0 0 0 1.4 1M19.1 254.9v1.9M19.1 253.3l.3 .7 1.5 .7v1.9M19.1 251.6a1.21 1.21 0 0 0 1 1.2M19.7 244l1.1 .5M19.7 244.3l.7 .3"/>
<path d="M19.7 244.2l.8 .3M19.7 244.1l1 .5M19.8 244.3v1.8M19.9 244.4v1.7M20.4 244.7l-.3-.1v1.9a1.52 1.52 0 0 1-1.4-1.3v-1.8l.4 .1v1.6a.79 .79 0 0 0 .6 .7v-2a1.52 1.52 0 0 1 1.3 1.4l-.1 2.7-.4 .2-1.1-.5-.2 .3v1l1.8 .9v1.2l-.2 .3-.3 .1-1.3-.6v.9a1 1 0 0 0 1.3 .8v-.8l.4 .2 .1 .4M20.4 244.7l.3 .6v1.9l-.1 .2-.2 .1a1.1 1.1 0 0 0-1.3-.3l-.3 .4-.1 1.6 1.8 .9M20.4 244.6l.4 .7M20.5 244.5l.2 .2 .2 .6M20.5 244.4l.4 .4 .1 .5M20.5 251l-1.6-.8v1.5M20.5 247.7l-1.1-.4-.4 .2-.1 .4v1.2l1.8 .9v.9l-.2 .1M20.5 250.3a.34 .34 0 0 1-.4 .3l-1.4-.6v1.6a1.53 1.53 0 0 0 1.2 1.5"/>
<path d="M20.5 251.9l.4 .4M20.6 252.1a.43 .43 0 0 1 0 .5 .43 .43 0 0 1-.5 .2M20.7 258.9l-.3 .4-.5 .1M20.7 247.6l-.2 .1M20.7 255.8l-.2 .4h-.5M20.7 250.3l-.2 .4h-.5M20.8 245.2v2.4M20.8 258.9a.67 .67 0 0 1-.9 .6M20.9 247.6l-.3 .3-.9-.4a.41 .41 0 0 0-.6 .4v1.1l1.8 .9v1l-.2 .2-.2 .1-1.4-.7v1.2M20.9 255.8l-.3 .5-.7 .1M20.9 250.3a.67 .67 0 0 1-1 .6M20.9 247.2l-.2 .4h-.4"/>
<path d="M20.9 245.2v2.4M21 252.4a.77 .77 0 0 1-1.1 .7M17.6 266.4l2.9 1.4v-.9l-.6-.3M17.6 267.8l.5 .3M17.6 267.1l1.1 .6M17.6 266.3l1.1 .5M17.6 267l3 1.5 .3-.2M17.6 266.8l3.1 1.6M17.7 267.9l.1 2.2 2.1 1h.3l.1-.2M17.8 270l2.3 1.1M17.9 267.9v1.9l2.2 1.1v-1.8M17.9 260v1.3a1.04 1.04 0 0 0 .6 .9l1.5 .7h.5l.2-.4v-1.6l-.2-.2"/>
<path d="M18 268v1.8l2 .9v-1.7M18.1 269.7l1.8 .8M18.1 269.5l1.8 .9M18.7 265.3l.5 .3M18.7 269.2l.5 .2M18.9 265.4v3.8M19 265.4v3.9M19.1 265.5v3.8M19.2 267.1l1.3 .6M19.9 268.9l.5 .3v1.7a.35 .35 0 0 1-.5 .3l-2-.9-.3-.5M19.9 266l.9 .5 .1 .3M19.9 266.3l.9 .4v1.6l-3.2-1.6"/>
<path d="M19.9 265.9l.8 .4M19.9 266.7l.6 .3M19.9 266.4l.8 .4v1.3l-3.1-1.5M19.9 266.1l.9 .5M20.2 269.1v1.8M20.5 260.9a.31 .31 0 0 1-.5 .3 .95 .95 0 0 1-.8-.9v-.9l1.3 .6 .4-.2 .1-1.4-3.4-1.7v.6l2.9 1.4a.39 .39 0 0 1-.1 .4 .39 .39 0 0 1-.4 .1l-1.3-.6v1.7a1.58 1.58 0 0 0 1.8 1.4M20.7 262.3l-.3 .5h-.6M20.7 266.3l.3 .5v1.5a.32 .32 0 0 1-.4 .3l-1.4-.7"/>
</g>
<g font-size="3.7">
<text x="318" y="263.7">CONSTRUCTION AREA SIGNS</text>
<text x="406.3" y="270.2">CS-2</text>
</g>
<g font-size="3">
<text x="139" y="14.2">STATIONARY MOUNTED CONSTRUCTION AREA SIGNS</text>
<text x="197.5" y="248.9">LOCATION 2</text>
</g>
<text font-size="2.5" x="128.2" y="26.6">X</text>
<g font-size="2.2">
<text x="35.9" y="20.4">NOTES:</text>
<text x="115.9" y="23.8">SIGN</text>
<text x="152.7" y="23.5">SIGN</text>
<text x="256.4" y="23">NUMBER OF POSTS</text>
<text x="294.2" y="21.1">NUMBER</text>
<text x="117.1" y="27.6">No.</text>
<text x="145.3" y="26.5">DESIGNATION</text>
<text x="183" y="24.9">PANEL SIZE</text>
<text x="217.5" y="24.9">SIGN MESSAGE</text>
<text x="264.4" y="26.7">AND SIZE</text>
<text x="295.5" y="28.6">SIGNS</text>
<text x="298.6" y="24.9">OF</text>
<text x="291.8" y="153.3" transform="rotate(48 291.8 153.3)">R O U T E</text>
<text x="300.5" y="163.2" transform="rotate(48 300.5 163.2)">2 9</text>
<text x="270.5" y="191.3" transform="rotate(-26 270.5 191.3)">5</text>
<text x="266.6" y="193.2" transform="rotate(-26 266.6 193.2)">1 7</text>
<text x="254.7" y="198.9" transform="rotate(-26 254.7 198.9)">R O U T E</text>
<text x="190.5" y="254.8">Lak Rte 175 PM 4.8/8.3</text>
<text x="360.2" y="268.3">NO SCALE</text>
<text x="167.4" y="271.8">APPROVED FOR CONSTRUCTION AREA SIGN WORK ONLY</text>
</g>
<g font-size="2">
<text x="164.8" y="171.4" transform="rotate(59 164.8 171.4)">S c o t t s</text>
<text x="303.8" y="184.8" transform="rotate(-38 303.8 184.8)">C r e e k</text>
<text x="223" y="194.2" transform="rotate(-5 223 194.2)">Ma n n i n g</text>
<text x="185.3" y="233.1" transform="rotate(48 185.3 233.1)">C r e e k</text>
</g>
<g font-size="1.8">
<text x="35.7" y="29.3">1. LOCATION OF CONSTRUCTION AREA</text>
<text x="38.2" y="35.4">LOCATIONS WILL BE DETERMINED</text>
<text x="38.2" y="32.3">SIGNS ARE APPROXIMATE.</text>
<text x="81.9" y="32.3">EXACT</text>
<text x="222.1" y="35.6">ROAD WORK</text>
<text x="38.3" y="38.4">BY THE ENGINEER.</text>
<text x="122.7" y="36.9">A</text>
<text x="152.6" y="37.3">G20-1</text>
<text x="186.7" y="37.3">60&quot; x 36&quot;</text>
<text x="219.6" y="38.9">NEXT 3 MILES</text>
<text x="264.5" y="37">1 - 4&quot; x 6&quot;</text>
<text x="300.2" y="37.5">1</text>
<text x="35.7" y="44.5">2. FOR ADDITIONAL CONSTRUCTION</text>
<text x="38.4" y="47.6">AREA SIGNS, SEE SHEETS CS-1,</text>
<text x="122.8" y="44.1">B</text>
<text x="152.4" y="44">G20-2</text>
<text x="186.7" y="44.3">36&quot; x 18&quot;</text>
<text x="218.6" y="44.4">END ROAD WORK</text>
<text x="264.5" y="44.2">1 - 4&quot; x 4&quot;</text>
<text x="299.9" y="44.1">3</text>
<text x="38.7" y="50.7">CS-3, AND CS-4.</text>
<text x="122.8" y="51.4">C</text>
<text x="152.6" y="49.8">W16-1</text>
<text x="152.6" y="53.3">W11-1</text>
<text x="186.8" y="49.6">24&quot; x 30&quot;</text>
<text x="186.8" y="53.2">36&quot; x 36&quot;</text>
<text x="217.6" y="49.8">SHARE THE ROAD</text>
<text x="217.9" y="53.1">BICYCLE SYMBOL</text>
<text x="264.5" y="51.5">1 - 4&quot; x 4&quot;</text>
<text x="299.9" y="51.1">3</text>
<text x="122.8" y="58.6">D</text>
<text x="152.6" y="58.7">W20-1</text>
<text x="186.8" y="58.8">48&quot; x 48&quot;</text>
<text x="216.8" y="58.5">ROAD WORK AHEAD</text>
<text x="264.5" y="58.4">2 - 4&quot; x 6&quot;</text>
<text x="299.9" y="58.5">3</text>
<text x="219" y="64.8">TRAFFIC FINES</text>
<text x="122.8" y="66.7">E</text>
<text x="150.2" y="67.5">C40 (CA)</text>
<text x="185.1" y="67.5">108&quot; x 42&quot;</text>
<text x="215.3" y="70.1">CONSTRUCTION ZONE</text>
<text x="221.4" y="67.5">DOUBLED IN</text>
<text x="264.5" y="67.9">2 - 4&quot; x 6&quot;</text>
<text x="299.9" y="67.5">3</text>
<text x="122.8" y="76.1">F</text>
<text x="152.6" y="76">W20-1</text>
<text x="186.7" y="76">36&quot; x 36&quot;</text>
<text x="216.8" y="76.3">ROAD WORK AHEAD</text>
<text x="264.5" y="76">1 - 4&quot; x 6&quot;</text>
<text x="299.9" y="75.9">3</text>
<text x="253.4" y="88.7" transform="rotate(59 253.4 88.7)">T o</text>
<text x="256.2" y="93.2" transform="rotate(59 256.2 93.2)">L a k e p o r t</text>
<text x="257.9" y="110">E</text>
<text x="262" y="116.8">D</text>
<text x="264.7" y="125.1" transform="rotate(59 264.7 125.1)">P A R A L L E L</text>
<text x="266.5" y="122.4">C</text>
<text x="279.6" y="124.9">B</text>
<text x="272.8" y="138.8" transform="rotate(59 272.8 138.8)">D r</text>
<text x="277.7" y="149.5">F</text>
<text x="286.7" y="148.6">B</text>
<text x="302.9" y="149.7">C</text>
<text x="310.9" y="159.4">D</text>
<text x="317.5" y="163.8">E</text>
<text x="272.4" y="169">DIXON Dr</text>
<text x="281.9" y="176.8">F</text>
<text x="321" y="174.7" transform="rotate(35 321 174.7)">T o</text>
<text x="325.4" y="177.8" transform="rotate(35 325.4 177.8)">K e l s e y v i l l e</text>
<text x="291" y="187.9">F</text>
<text x="93.5" y="196.2">MENDOCINO COUNTY</text>
<text x="97" y="193.2">LAKE COUNTY</text>
<text x="219.4" y="192.9">B</text>
<text x="293.8" y="197.3">MATHEWS ROAD</text>
<text x="209.2" y="206.1">A</text>
<text x="220.1" y="207.9">C</text>
<text x="228.4" y="206.7">D</text>
<text x="201.2" y="210.8">E</text>
<text x="103.5" y="223.6" transform="rotate(-13 103.5 223.6)">T o</text>
<text x="108.7" y="222.4" transform="rotate(-13 108.7 222.4)">H o p l a n d</text>
<text x="430.2" y="272.4" transform="rotate(-90 430.2 272.4)">00-00-00</text>
<text x="292.8" y="276.7">UNIT</text>
<text x="301.4" y="276.7">0000</text>
<text x="333.1" y="276.7">PROJECT NUMBER &amp; PHASE</text>
<text x="392.6" y="276.7">00000000001</text>
</g>
<g font-size="1.5">
<text x="15.5" y="57.9" transform="rotate(-90 15.5 57.9)">BY</text>
<text x="21.8" y="63.6" transform="rotate(-90 21.8 63.6)">REVISED</text>
<text x="15.5" y="69.6" transform="rotate(-90 15.5 69.6)">REVISED</text>
<text x="21.8" y="71.1" transform="rotate(-90 21.8 71.1)">DATE</text>
<text x="16.7" y="122.8" transform="rotate(-90 16.7 122.8)">BY</text>
<text x="21.8" y="123.4" transform="rotate(-90 21.8 123.4)">BY</text>
<text x="14.4" y="136" transform="rotate(-90 14.4 136)">CALCULATED-</text>
<text x="16.7" y="136" transform="rotate(-90 16.7 136)">DESIGNED</text>
<text x="21.8" y="135.5" transform="rotate(-90 21.8 135.5)">CHECKED</text>
<text x="14.3" y="163.9" transform="rotate(-90 14.3 163.9)">SUPERVISOR</text>
<text x="14.3" y="180.1" transform="rotate(-90 14.3 180.1)">FUNCTIONAL</text>
<text x="11.5" y="277">BORDER LAST REVISED 7/2/2010</text>
</g>
<text font-size="1.4" x="407.5" y="37.9">CIVIL</text>
<g font-size="1.3">
<text x="7.1" y="27.8">x</text>
<text x="354.1" y="24.6">REGISTERED CIVIL ENGINEER</text>
<text x="392.7" y="24.6">DATE</text>
<text x="354.3" y="33.6">PLANS APPROVAL DATE</text>
<text x="7.1" y="84.5">x</text>
<text x="7.1" y="141">x</text>
<text x="7.1" y="197.6">x</text>
<text x="430.5" y="237" transform="rotate(-90 430.5 237)">11:22</text>
<text x="427.8" y="240.4" transform="rotate(-90 427.8 240.4)">=&gt; 19-MAR-2018</text>
<text x="430.4" y="240.7" transform="rotate(-90 430.4 240.7)">=&gt;</text>
<text x="427.8" y="250.4" transform="rotate(-90 427.8 250.4)">PLOTTED</text>
<text x="430.4" y="250.8" transform="rotate(-90 430.4 250.8)">PLOTTED</text>
<text x="7.1" y="254.3">x</text>
<text x="427.8" y="256.7" transform="rotate(-90 427.8 256.7)">DATE</text>
<text x="430.4" y="256.7" transform="rotate(-90 430.4 256.7)">TIME</text>
<text x="76.6" y="275.5">USERNAME =&gt; s111271</text>
<text x="76.6" y="278.1">DGN FILE =&gt;</text>
<text x="91.2" y="278.1">CAS_Example_B2.dgn</text>
</g>
<g font-size="1.2">
<text x="352.2" y="9.3">Dist</text>
<text x="360.3" y="9.3">COUNTY</text>
<text x="374.5" y="9.3">ROUTE</text>
<text x="387.7" y="10.2">TOTAL PROJECT</text>
<text x="389.8" y="8.4">POST MILES</text>
<text x="408.4" y="8.4">SHEET</text>
<text x="410.5" y="10.2">No.</text>
<text x="416.3" y="10.2">SHEETS</text>
<text x="417" y="8.4">TOTAL</text>
<text x="353.3" y="41.2">THE ACCURACY OR COMPLETENESS OF SCANNED</text>
<text x="353.3" y="39.3">OR AGENTS SHALL NOT BE RESPONSIBLE FOR</text>
<text x="353.3" y="37.4">THE STATE OF CALIFORNIA OR ITS OFFICERS</text>
<text x="353.3" y="43.1">COPIES OF THIS PLAN SHEET.</text>
<text x="218.8" y="275.3">0</text>
<text x="231.5" y="275.5">1</text>
<text x="244.2" y="275.3">2</text>
<text x="256.7" y="275.5">3</text>
<text x="174.9" y="276">RELATIVE BORDER SCALE</text>
<text x="181.4" y="278">IS IN INCHES</text>
</g>
<g font-size="1.1">
<text x="403.2" y="31.8">No.</text>
<text x="404.5" y="35.1">Exp.</text>
</g>
<g font-size="1">
<text x="403" y="23.9" transform="rotate(-47 403 23.9)">E</text>
<text x="403.7" y="23.1" transform="rotate(-42 403.7 23.1)">D</text>
<text x="405.5" y="21.7" transform="rotate(-31 405.5 21.7)">P</text>
<text x="406.6" y="21.1" transform="rotate(-20 406.6 21.1)">R</text>
<text x="407.6" y="20.7" transform="rotate(-15 407.6 20.7)">O</text>
<text x="408.7" y="20.4" transform="rotate(-10 408.7 20.4)">F</text>
<text x="409.8" y="20.2" transform="rotate(-4 409.8 20.2)">E</text>
<text x="410.9" y="20.1" transform="rotate(1 410.9 20.1)">S</text>
<text x="412.1" y="20.2" transform="rotate(12 412.1 20.2)">S</text>
<text x="413.4" y="20.4" transform="rotate(17 413.4 20.4)">I</text>
<text x="414.3" y="20.7" transform="rotate(22 414.3 20.7)">O</text>
<text x="415.3" y="21.2" transform="rotate(28 415.3 21.2)">N</text>
<text x="416.3" y="21.7" transform="rotate(33 416.3 21.7)">A</text>
<text x="417.3" y="22.4" transform="rotate(44 417.3 22.4)">L</text>
<text x="418.9" y="24" transform="rotate(55 418.9 24)">E</text>
<text x="400.8" y="28.9" transform="rotate(-79 400.8 28.9)">I</text>
<text x="401" y="28" transform="rotate(-74 401 28)">S</text>
<text x="401.3" y="26.9" transform="rotate(-69 401.3 26.9)">T</text>
<text x="401.8" y="25.9" transform="rotate(-63 401.8 25.9)">E</text>
<text x="402.3" y="24.8" transform="rotate(-53 402.3 24.8)">R</text>
<text x="419.5" y="24.9" transform="rotate(60 419.5 24.9)">N</text>
<text x="420.1" y="25.9" transform="rotate(65 420.1 25.9)">G</text>
<text x="420.6" y="27.2" transform="rotate(76 420.6 27.2)">I</text>
<text x="420.8" y="28.1" transform="rotate(81 420.8 28.1)">N</text>
<text x="421" y="29.2" transform="rotate(87 421 29.2)">E</text>
<text x="400.7" y="30.2" transform="rotate(-85 400.7 30.2)">G</text>
<text x="400.8" y="31.4" transform="rotate(-96 400.8 31.4)">E</text>
<text x="401" y="32.5" transform="rotate(-101 401 32.5)">R</text>
<text x="421" y="31.5" transform="rotate(98 421 31.5)">R</text>
<text x="421" y="30.3" transform="rotate(92 421 30.3)">E</text>
<text x="402.4" y="37.6" transform="rotate(46 402.4 37.6)">S</text>
<text x="403.1" y="38.3" transform="rotate(41 403.1 38.3)">T</text>
<text x="403.8" y="38.9" transform="rotate(37 403.8 38.9)">A</text>
<text x="404.6" y="39.5" transform="rotate(32 404.6 39.5)">T</text>
<text x="405.4" y="40" transform="rotate(27 405.4 40)">E</text>
<text x="407.2" y="40.8" transform="rotate(18 407.2 40.8)">O</text>
<text x="408.1" y="41.1" transform="rotate(13 408.1 41.1)">F</text>
<text x="410" y="41.4" transform="rotate(4 410 41.4)">C</text>
<text x="411" y="41.4" transform="rotate(-1 411 41.4)">A</text>
<text x="412" y="41.4" transform="rotate(-6 412 41.4)">L</text>
<text x="413.1" y="41.2" transform="rotate(-10 413.1 41.2)">I</text>
<text x="413.9" y="41" transform="rotate(-15 413.9 41)">F</text>
<text x="414.7" y="40.8" transform="rotate(-24 414.7 40.8)">O</text>
<text x="415.6" y="40.4" transform="rotate(-29 415.6 40.4)">R</text>
<text x="416.5" y="40" transform="rotate(-34 416.5 40)">N</text>
<text x="417.4" y="39.3" transform="rotate(-38 417.4 39.3)">I</text>
<text x="418.1" y="38.9" transform="rotate(-43 418.1 38.9)">A</text>
<text x="426.9" y="266.5" transform="rotate(-90 426.9 266.5)">REVISION</text>
<text x="426.9" y="271.6" transform="rotate(-90 426.9 271.6)">LAST</text>
</g>
<g font-size=".5">
<text x="19.4" y="242.4" transform="rotate(-90 19.4 242.4)">R</text>
<text x="19.3" y="264.6" transform="rotate(-90 19.3 264.6)">R</text>
</g>
</svg>
